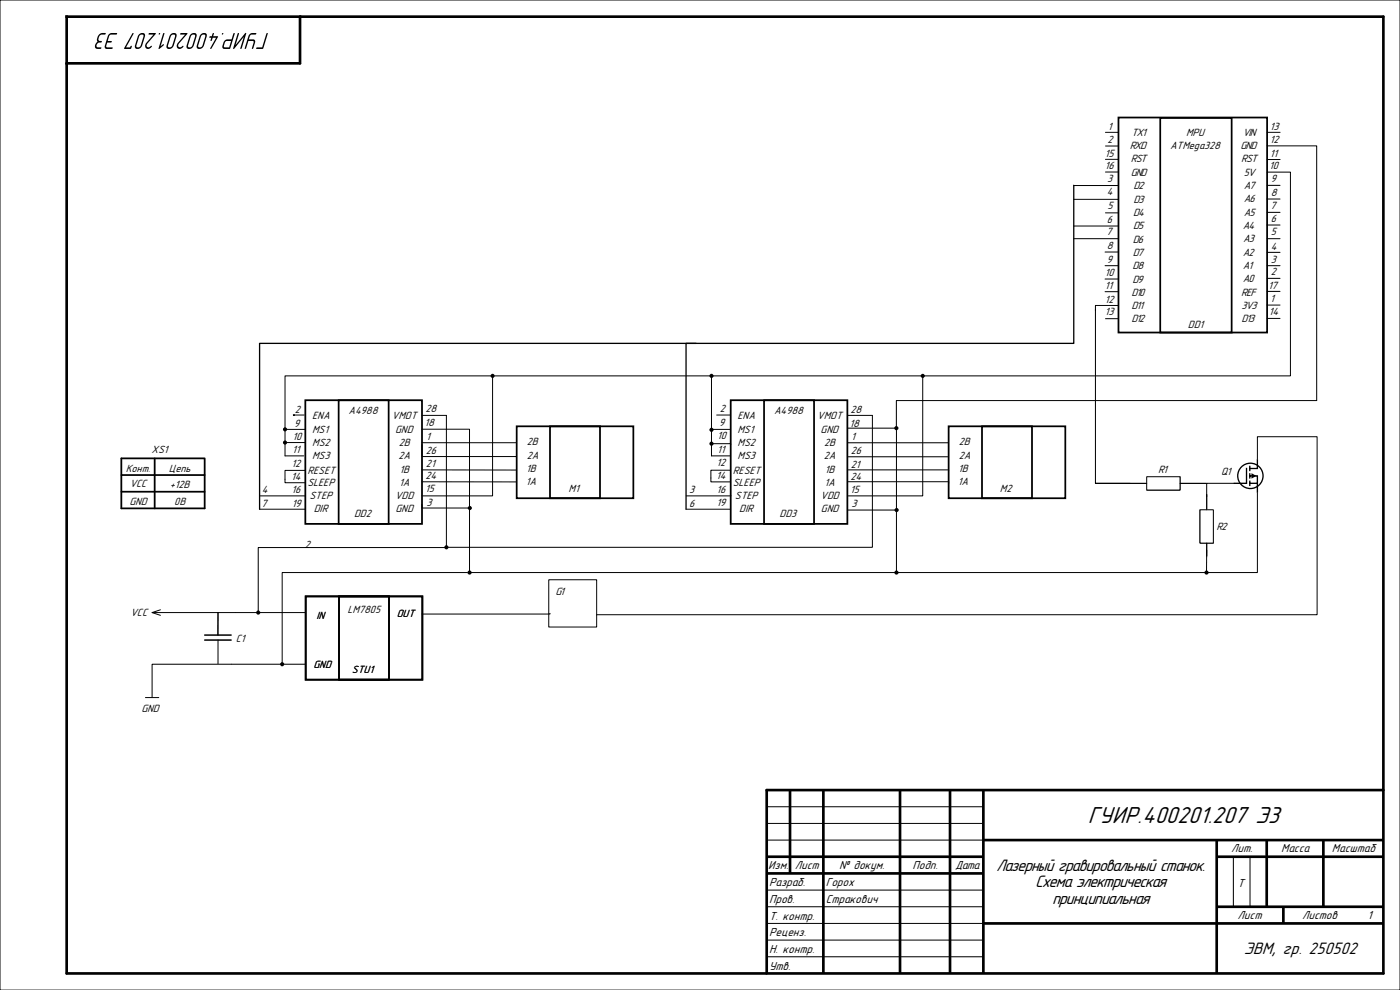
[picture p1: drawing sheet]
<svg xmlns="http://www.w3.org/2000/svg" width="420mm" height="297mm" viewBox="0 0 420 297" stroke-linecap="round" stroke-linejoin="round" font-family="sans-serif">
<g fill="none" stroke="#000" stroke-width=".3">
<path d="M0 0h420v297h-420zM322.1 59.8h13.4M322.1 55.5l13.4 .2M380.1 43.8h14.9v76.4h-126.1v8.2M380.1 51.6h7v61.2h-110.3M322.1 67.8h13.4M335.5 71.5l-13.4 .1M328.6 92.7v52.3h10.4M335.5 91.6h-6.9v1.6M147.8 112.8h-62.3v16M147.8 112.8v35.9h-21.2M147.8 112.8h65.6"/>
<path d="M276.8 112.8h-63.4v16.1M276.8 112.8v35.9h-22.3M85.5 132.8h6.1M88.3 124.5h-.3h3.2M91.5 128.8h-6v8h5.6M126.6 128.7h14.3v43h128M126.6 124.6h7.3v39.6h-56.4v19.6M126.6 133.4v3.5h28.4M126.6 132.8h28.4M213.4 133.1h5.8v.4M215 124.5h3.9M219.2 128.8h-5.8v8h5.7"/>
<path d="M254.2 128.4h14.7v43.3M254.2 124.6h7.5M261.7 124.6v39.6h-127.8M284.6 132.8h-30.4M284.6 137h-30.4M377.2 137.7v-6.7h17.9v53.4h-216.1M77.9 152.7h13.7M77.9 148.7h13.7M91.6 141.1h-6.1v3.7h6.1M126.6 151.2v1.2h14.3M126.6 140.9l28.4 .1M126.6 144.5l28.4 .1"/>
<path d="M205.8 152.7h13.4M205.9 148.7h13.4M219.2 141.1h-5.9v3.5h5.9M254.2 140.9l30.4 .1M254.2 144.5h30.4v.5M254.2 153h14.8M370.2 145h-8.2v4M377.2 147.7v24h-108.3M140.2 171.7h-55.6v27.5M362 165l-.1 6.7M45.6 183.8h46.1M48.1 182.9l-2.5 .9 2.5 .8"/>
<path d="M91.7 199.2h-46.1v10.1M165 184v.2h-38.4M43.6 209.3h4M230 242h65M230 247h65M230 252h65M370 257v15M375 257v15M230 267h65M230 272h65M230 277h65M230 282h65"/>
<path d="M230 287h65"/>
</g>
<path d="M20 5h395v287h-395zM90 5v14h-70M415 237h-185v55" fill="none" stroke="#000" stroke-width=".8"/>
<g fill="none" stroke="#000" stroke-width=".8" stroke-linecap="butt">
<path d="M237 237v25M247 237v55M270 237v55M285 237v55M295 237v55M230 257h65M295 252h120M365 252v40M365 257h50M380 252v20M397 252v20M230 262h65"/>
<path d="M295 277h120M365 272h50M385 272v5"/>
</g>
<g fill="#000">
<path d="M47.6 10.2a.24 .24 0 0 0 .4 0 .24 .24 0 0 0-.4 0zM44.7 10l-.1 .4h1.4l-2.1 2.4a1.01 1.01 0 0 0 .1 1.7 1.01 1.01 0 0 0 1.5-.8l-.2 .1a.67 .67 0 0 1-1 .4 .67 .67 0 0 1-.1-1.1l2.6-3-.2-.2zM41.6 10.4l-1.1 3.2a1.03 1.03 0 0 0 .9 1.2 1.03 1.03 0 0 0 1.1-.9l1-2.9a.92 .92 0 0 0-.5-1.1 .92 .92 0 0 0-1.2 .3zM41.9 10.7a.62 .62 0 0 1 .7-.3 .62 .62 0 0 1 .4 .6l-.8 2.6a.65 .65 0 0 1-.6 .6 .65 .65 0 0 1-.7-.6zM39.8 9.9l-2.6 4.7h2.1l.2-.9-.3 .1-.2 .4h-1.2l2.3-4v-.2zM32.6 10.4l-1.2 3.8 .4 .5h1.8l.1-.5h-1.5l-.4-.3 .4-1.1h1l.3-.3-.1-.2h-1.1l.5-1.4 .4-.5h1.7l.2-.4-1.6-.1zM29.7 10.4l-.2 .2a1.73 1.73 0 0 0-.2 1.9 1.33 1.33 0 0 0-.4 2.1l1.2 .1 .3-.3-.1-.2h-.9a.84 .84 0 0 1-.3-1.2 .84 .84 0 0 1 1.2-.2l.2-.4-.5-.1a.49 .49 0 0 1-.4-.7l.6-1.1 1.3-.1 .2-.4-1.3-.1z"/>
<path d="M63.9 10l-.4 .9h-.5l-.2 .2 .1 .2h.5l-.2 .9h.3l.3-.9h1l-1.7 3.1 .1 .3 2.2-3.6-.2-.2h-1.2l.2-.9zM60.1 10.4l-1.1 3.2a1.03 1.03 0 0 0 .9 1.2 1.03 1.03 0 0 0 1.2-.9l.9-2.9a.92 .92 0 0 0-.5-1.1 .92 .92 0 0 0-1.1 .3zM60.4 10.7a.62 .62 0 0 1 .7-.3 .62 .62 0 0 1 .5 .6l-.8 2.6a.65 .65 0 0 1-.7 .6 .65 .65 0 0 1-.6-.6zM57.1 10.4l-1.1 3.2a1.03 1.03 0 0 0 .9 1.2 1.03 1.03 0 0 0 1.1-.9l1-2.9a.92 .92 0 0 0-.5-1.1 .92 .92 0 0 0-1.2 .3zM57.4 10.7a.62 .62 0 0 1 .7-.3 .62 .62 0 0 1 .4 .6l-.8 2.6a.65 .65 0 0 1-.6 .6 .65 .65 0 0 1-.7-.6zM54.2 10l-.1 .4h1.4l-2.1 2.4a1.01 1.01 0 0 0 .1 1.7 1.01 1.01 0 0 0 1.5-.8l-.2 .1a.67 .67 0 0 1-1 .4 .67 .67 0 0 1-.1-1.1l2.5-3-.1-.2zM51.1 10.4l-1.1 3.2a1.03 1.03 0 0 0 .9 1.2 1.03 1.03 0 0 0 1.1-.9l.9-2.9a.92 .92 0 0 0-.5-1.1 .92 .92 0 0 0-1.1 .3zM51.4 10.7a.62 .62 0 0 1 .6-.3 .62 .62 0 0 1 .5 .6l-.8 2.6a.65 .65 0 0 1-.7 .6 .65 .65 0 0 1-.6-.6zM49 10l-1.4 4.7 1.6-1.2-.3-.2-.7 .6 1.1-3.8v-.2z"/>
<path d="M80 10l-1.4 4.2h-1.6l-.1 .5 2-.1 1.4-4.5v-.2zM74.8 10.4l-1.3 4.3 .3-.3 .7-2.1 1.6 .1-.5 2.3 .4-.2 .5-1.7v-.5l-.3-.5h-1.5l.5-1.3 1.5-.1 .2-.4-1.5-.1zM71.4 10l-1.4 4.7 .3-.1 2.8-3.5-1 3.4h.4l1.4-4.5-.2-.1-.2 .1-2.8 3.5 1-3.4-.1-.2zM67.7 12.4l1.6-.1-.6 1.9-1.5-.1zM67.3 12.3l-.6 1.4 .1 .7 .5 .3h1.6l1.5-4.7h-.4l-.5 1.8h-1.6zM66.5 10.2a.25 .25 0 0 0 .5 0 .25 .25 0 0 0-.5 0z"/>
</g>
<g fill="none" stroke="#000" stroke-width=".53">
<path d="M335.5 35.3h44.6v64.5h-44.6zM348.1 35.4h21.4v64.4h-21.4zM36.4 137.5h25v15h-25zM46.4 137.5v15M91.6 120.1h35v37h-35zM101.6 120.1h15v37h-15zM155 127.9h35v21.6h-35zM165 127.9h15v21.6h-15zM219.2 120.1h35v37h-35zM229.2 120.1h15v37h-15zM284.6 127.9h35v21.6h-35zM294.6 127.9h15v21.6h-15z"/>
<path d="M36.4 142.5h25M36.4 147.5h25M91.7 178.9h35v25h-35zM101.7 178.9h15v25h-15z"/>
</g>
<g fill="#000">
<path d="M375.4 141.9l1.5 .9-1.5 .8z"/>
<circle cx="147.8" cy="112.8" r=".62"/>
<circle cx="213.4" cy="112.8" r=".62"/>
<circle cx="276.8" cy="112.8" r=".62"/>
<circle cx="85.5" cy="132.8" r=".62"/>
<circle cx="85.5" cy="128.8" r=".62"/>
<circle cx="213.4" cy="133.1" r=".62"/>
<circle cx="213.4" cy="128.9" r=".62"/>
<circle cx="268.9" cy="128.4" r=".62"/>
<circle cx="140.9" cy="152.4" r=".62"/>
<circle cx="269" cy="153" r=".62"/>
<circle cx="133.9" cy="164.2" r=".62"/>
<circle cx="140.9" cy="171.7" r=".62"/>
<circle cx="268.9" cy="171.7" r=".62"/>
<circle cx="361.9" cy="171.8" r=".62"/>
<circle cx="77.5" cy="183.8" r=".62"/>
<circle cx="84.6" cy="199.2" r=".62"/>
</g>
<g fill="none" stroke="#000" stroke-width=".4">
<path d="M322.1 55.6v47.4h-116.3v49.7M208.8 103h-130.9v49.7M374.9 139.7v1.6M377.2 137.7v2.8h-2.3M373.9 140.3v4.7h-3.8M374.9 145h2.3v2.7M374.9 142.7h1.4M374.9 141.9v1.7M374.9 144.2v1.6M376.2 142.7h1v2.3"/>
<circle cx="375.1" cy="142.7" r="3.8"/>
</g>
<path d="M344 143h10v4h-10z" fill-rule="evenodd" fill="#fff"/>
<path d="M328.6 145h15.4M344 143h10v4h-10zM354 145h7.9" fill="none" stroke="#000" stroke-width=".3"/>
<path d="M344 143h10v4h-10z" fill-rule="evenodd" fill="#fff"/>
<path d="M328.6 145h15.4M344 143h10v4h-10zM354 145h7.9M164.6 173.9h14.4v14.2h-14.4zM61.4 190.5h8M61.4 192h8M65.4 183.8v6.7M65.4 192v7.1" fill="none" stroke="#000" stroke-width=".3"/>
<g fill="#fff">
<path d="M165.7 175.1h6.1v6.1h-6.1z" fill-rule="evenodd"/>
<path d="M360 152.9h4v10h-4z" fill-rule="evenodd"/>
</g>
<path d="M360 152.9h4v10h-4zM362 148.3v4.6M362 162.9v3.9" fill="none" stroke="#000" stroke-width=".3"/>
<path d="M360 152.9h4v10h-4z" fill-rule="evenodd" fill="#fff"/>
<g fill="none" stroke="#000" stroke-width=".3">
<path d="M331.6 39.7h3.9M380.1 39.7h3.9M331.6 43.8h3.9M331.6 47.8h3.9M331.6 51.6h3.9M380.1 55.6h3.9M380.1 59.7h3.9M380.1 47.9h3.9M331.5 75.6h3.9M331.5 79.7h3.9M331.6 63.8h3.9M380.1 79.7h3.9"/>
<path d="M380.1 63.7h3.9M380.1 67.5h3.9M380.1 71.6h3.9M380.1 75.7h3.9M331.5 83.7h3.9M331.5 87.5h3.9M331.6 95.6h3.9M380.1 83.5h3.9M380.1 87.4h3.9M380.1 91.5h3.9M380.1 95.5h3.9M360 152.9h4v10h-4z"/>
<path d="M362 148.3v4.6M362 162.9v3.9"/>
</g>
<text font-size="7.4" x="326.3" y="247">ГУИР.400201.207 Э3</text>
<g font-size="5.3">
<text x="298.9" y="261.1">Лазерный гравировальный станок.</text>
<text x="310.5" y="266.1">Схема электрическая</text>
<text x="315.6" y="271.1">принципиальная</text>
<text x="373.1" y="286">ЭВМ, гр. 250502</text>
</g>
<g font-size="3.7">
<text x="369.3" y="255.6">Лит.</text>
<text x="384.4" y="255.6">Масса</text>
<text x="399.6" y="255.6">Масштаб</text>
<text x="230.5" y="260.6">Изм.</text>
<text x="238.4" y="260.6">Лист</text>
<text x="251.7" y="260.6">№ докум.</text>
<text x="273.7" y="260.6">Подп.</text>
<text x="286.6" y="260.6">Дата</text>
<text x="230.7" y="265.9">Разраб.</text>
<text x="247.7" y="265.9">Горох</text>
<text x="371.2" y="265.9">Т</text>
<text x="230.7" y="270.9">Пров.</text>
<text x="230.7" y="275.9">Т. контр.</text>
<text x="247.7" y="270.9">Стракович</text>
<text x="371.3" y="275.8">Лист</text>
<text x="390.6" y="275.8">Листов</text>
<text x="410.3" y="275.8">1</text>
<text x="230.7" y="280.9">Реценз.</text>
<text x="230.7" y="285.9">Н. контр.</text>
<text x="230.7" y="290.9">Утв.</text>
</g>
<g font-size="3.4">
<text x="372.4" y="96.6">D13</text>
<text x="88.2" y="128">9</text>
<text x="87.7" y="136">11</text>
<text x="87.4" y="144">14</text>
<text x="51" y="146.5">+12В</text>
<text x="300" y="147.5">M2</text>
<text x="87.5" y="152">19</text>
<text x="128" y="151.8">3</text>
<text x="206.7" y="152">6</text>
<text x="42.4" y="213.5">GND</text>
</g>
<g font-size="3.3">
<text x="332.3" y="38.9">1</text>
<text x="339.4" y="40.8">TX1</text>
<text x="355.8" y="40.7">MPU</text>
<text x="372.8" y="40.8">VIN</text>
<text x="381" y="39">13</text>
<text x="331.5" y="47">15</text>
<text x="332.3" y="43">2</text>
<text x="338.9" y="44.8">RXD</text>
<text x="351" y="44.6">ATMega328</text>
<text x="372.2" y="44.8">GND</text>
<text x="381" y="47">11</text>
<text x="381" y="43">12</text>
<text x="331.5" y="50.8">16</text>
<text x="339.2" y="52.7">GND</text>
<text x="339.2" y="48.7">RST</text>
<text x="372.4" y="48.7">RST</text>
<text x="373.1" y="52.7">5V</text>
<text x="380.7" y="50.8">10</text>
<text x="332.1" y="58.5">4</text>
<text x="332.1" y="54.6">3</text>
<text x="340.1" y="56.7">D2</text>
<text x="373.1" y="56.7">A7</text>
<text x="381.2" y="58.8">8</text>
<text x="381.2" y="54.7">9</text>
<text x="332.2" y="62.8">5</text>
<text x="340" y="64.7">D4</text>
<text x="340.1" y="60.7">D3</text>
<text x="373.1" y="64.7">A5</text>
<text x="373.1" y="60.7">A6</text>
<text x="381.1" y="62.8">7</text>
<text x="331.9" y="70.6">7</text>
<text x="332" y="66.8">6</text>
<text x="339.9" y="68.7">D5</text>
<text x="372.9" y="68.7">A4</text>
<text x="381.2" y="70.6">5</text>
<text x="381.2" y="66.6">6</text>
<text x="332" y="74.6">8</text>
<text x="339.9" y="76.8">D7</text>
<text x="339.9" y="72.7">D6</text>
<text x="372.9" y="76.7">A2</text>
<text x="372.9" y="72.7">A3</text>
<text x="381.3" y="75">4</text>
<text x="331.5" y="82.8">10</text>
<text x="332" y="78.8">9</text>
<text x="339.7" y="80.7">D8</text>
<text x="372.9" y="80.7">A1</text>
<text x="381.3" y="82.6">2</text>
<text x="381.3" y="78.9">3</text>
<text x="331.4" y="86.8">11</text>
<text x="339.4" y="88.7">D10</text>
<text x="339.8" y="84.8">D9</text>
<text x="372.4" y="88.7">REF</text>
<text x="372.8" y="84.7">A0</text>
<text x="380.5" y="86.6">17</text>
<text x="331.5" y="91">12</text>
<text x="331.5" y="94.6">13</text>
<text x="339.5" y="92.8">D11</text>
<text x="372.4" y="92.7">3V3</text>
<text x="380.6" y="94.6">14</text>
<text x="381.1" y="90.7">1</text>
<text x="339.4" y="96.7">D12</text>
<text x="356.4" y="98.4">DD1</text>
<text x="88.4" y="124">2</text>
<text x="93.6" y="125.8">ENA</text>
<text x="104.6" y="124.3">A4988</text>
<text x="117.6" y="125.8">VMOT</text>
<text x="127.7" y="123.6">28</text>
<text x="215.9" y="123.7">2</text>
<text x="221.3" y="125.8">ENA</text>
<text x="232.2" y="124.3">A4988</text>
<text x="245.2" y="125.8">VMOT</text>
<text x="255.1" y="123.9">28</text>
<text x="87.7" y="132">10</text>
<text x="93.6" y="129.8">MS1</text>
<text x="118.6" y="129.8">GND</text>
<text x="127.4" y="127.8">18</text>
<text x="127.9" y="131.8">1</text>
<text x="215.2" y="131.8">10</text>
<text x="215.7" y="127.8">9</text>
<text x="221.2" y="129.8">MS1</text>
<text x="246.2" y="129.8">GND</text>
<text x="254.8" y="128.1">18</text>
<text x="45.4" y="136">XS1</text>
<text x="93.6" y="137.8">MS3</text>
<text x="93.6" y="133.8">MS2</text>
<text x="119.5" y="137.8">2A</text>
<text x="119.6" y="133.8">2B</text>
<text x="127.8" y="136">26</text>
<text x="158" y="137.6">2A</text>
<text x="158" y="133.6">2B</text>
<text x="215.1" y="135.8">11</text>
<text x="221.3" y="137.8">MS3</text>
<text x="221.3" y="133.8">MS2</text>
<text x="247.1" y="137.8">2A</text>
<text x="247.3" y="133.8">2B</text>
<text x="255.2" y="136.3">26</text>
<text x="255.3" y="132.1">1</text>
<text x="287.6" y="137.6">2A</text>
<text x="287.6" y="133.6">2B</text>
<text x="37.7" y="141.5">Конт.</text>
<text x="50.7" y="141.5">Цепь</text>
<text x="87.5" y="140">12</text>
<text x="92.2" y="142.2">RESET</text>
<text x="119.8" y="141.8">1B</text>
<text x="127.7" y="143.8">24</text>
<text x="127.8" y="140.1">21</text>
<text x="157.8" y="141.6">1B</text>
<text x="214.8" y="143.8">14</text>
<text x="214.9" y="139.8">12</text>
<text x="219.9" y="142.2">RESET</text>
<text x="247.5" y="141.8">1B</text>
<text x="255.2" y="140.4">21</text>
<text x="287.4" y="141.6">1B</text>
<text x="347.5" y="141.9">R1</text>
<text x="366.4" y="142.4">Q1</text>
<text x="38.9" y="146.1">VCC</text>
<text x="78.6" y="148">4</text>
<text x="87.5" y="148">16</text>
<text x="92.2" y="145.7">SLEEP</text>
<text x="92.9" y="149.7">STEP</text>
<text x="118.5" y="149.7">VDD</text>
<text x="119.7" y="145.7">1A</text>
<text x="127.6" y="147.7">15</text>
<text x="157.7" y="145.6">1A</text>
<text x="170.6" y="147.5">M1</text>
<text x="206.8" y="147.8">3</text>
<text x="214.9" y="147.8">16</text>
<text x="219.8" y="145.7">SLEEP</text>
<text x="220.5" y="149.7">STEP</text>
<text x="246.2" y="149.7">VDD</text>
<text x="247.4" y="145.7">1A</text>
<text x="255.1" y="148">15</text>
<text x="255.1" y="144">24</text>
<text x="287.3" y="145.6">1A</text>
<text x="38.8" y="151.5">GND</text>
<text x="52.3" y="151.5">0В</text>
<text x="78.4" y="152.1">7</text>
<text x="94.2" y="153.7">DIR</text>
<text x="106.3" y="155.1">DD2</text>
<text x="118.7" y="153.7">GND</text>
<text x="215" y="151.8">19</text>
<text x="221.8" y="153.7">DIR</text>
<text x="233.9" y="155.1">DD3</text>
<text x="246.3" y="153.7">GND</text>
<text x="255.4" y="152">3</text>
<text x="364.9" y="159">R2</text>
<text x="91.5" y="164.3">2</text>
<text x="166.6" y="178.6">G1</text>
<text x="39.1" y="184.7">VCC</text>
<text x="94.9" y="185.5">IN</text>
<text x="104.3" y="183.9">LM7805</text>
<text x="119" y="185.2">OUT</text>
<text x="70.7" y="192.5">С1</text>
<text x="94" y="200.5">GND</text>
<text x="105.6" y="201.9">STU1</text>
</g>
</svg>
